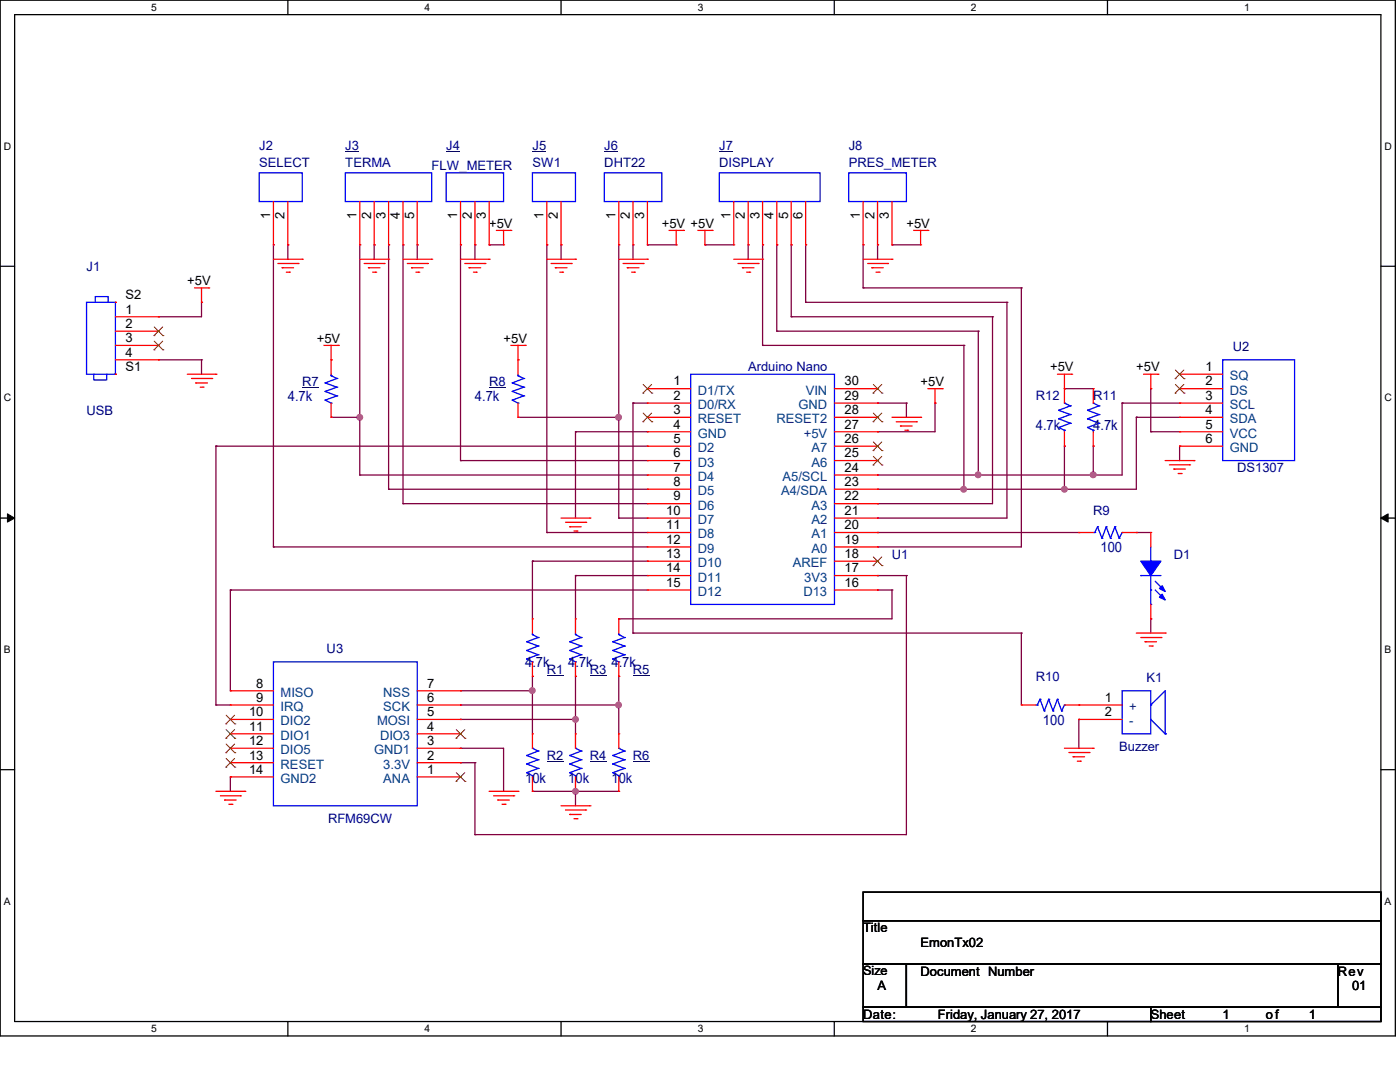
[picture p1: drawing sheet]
<svg xmlns="http://www.w3.org/2000/svg" width="279mm" height="216mm" viewBox="0 0 279 216" stroke-linecap="round" stroke-linejoin="round" font-family="sans-serif">
<path d="M0 0h278.5v206.7h-278.5zM2.9 2.9h272.7v200.9h-272.7z" fill="none" stroke="#000" stroke-width=".25"/>
<g fill="#fff">
<path d="M30.2 .3h1.1v2.3h-1.1z"/>
<path d="M30.2 204.1h1.1v2.3h-1.1z"/>
</g>
<path d="M57.4 0v2.9M57.4 203.8v2.9" fill="none" stroke="#000" stroke-width=".25"/>
<g fill="#fff">
<path d="M84.7 .3h1.1v2.3h-1.1z"/>
<path d="M84.7 204.1h1.1v2.3h-1.1z"/>
</g>
<path d="M112 0v2.9M112 203.8v2.9" fill="none" stroke="#000" stroke-width=".25"/>
<g fill="#fff">
<path d="M139.2 .3h1.1v2.3h-1.1z"/>
<path d="M139.2 204.1h1.1v2.3h-1.1z"/>
</g>
<path d="M166.5 0v2.9M166.5 203.8v2.9" fill="none" stroke="#000" stroke-width=".25"/>
<g fill="#fff">
<path d="M193.8 .3h1.1v2.3h-1.1z"/>
<path d="M193.8 204.1h1.1v2.3h-1.1z"/>
</g>
<path d="M221 0v2.9M221 203.8v2.9" fill="none" stroke="#000" stroke-width=".25"/>
<g fill="#fff">
<path d="M248.3 .3h1.1v2.3h-1.1z"/>
<path d="M248.3 204.1h1.1v2.3h-1.1z"/>
<path d="M.8 28h1.4v2.3h-1.4z"/>
<path d="M276.3 28h1.4v2.3h-1.4z"/>
<path d="M.8 78.2h1.4v2.3h-1.4z"/>
<path d="M276.3 78.2h1.4v2.3h-1.4z"/>
</g>
<path d="M0 53.1h2.9M275.6 53.1h2.9" fill="none" stroke="#000" stroke-width=".25"/>
<g fill="#fff">
<path d="M.8 128.5h1.3v2.2h-1.3z"/>
<path d="M276.3 128.5h1.3v2.2h-1.3z"/>
</g>
<path d="M0 103.4h2.9M275.6 103.4h2.9" fill="none" stroke="#000" stroke-width=".25"/>
<path d="M1.5 102.5l1.4 .9-1.4 .8zM275.6 103.4l1.4-.9v1.7z" fill="#000" stroke="#000" stroke-width=".2"/>
<g fill="#fff">
<path d="M.8 178.7h1.3v2.2h-1.3z"/>
<path d="M276.3 178.7h1.3v2.2h-1.3z"/>
</g>
<path d="M0 153.6h2.9M275.6 153.6h2.9M172.3 178h103.3v5.7h-103.3zM172.3 183.7h103.3v8.7h-103.3zM172.3 192.4h8.6v8.6h-8.6zM180.9 192.4h86.1v8.6h-86.1zM267 192.4h8.6v8.6h-8.6zM172.3 201h57.4v2.8h-57.4zM229.7 201h45.9v2.8h-45.9z" fill="none" stroke="#000" stroke-width=".25"/>
<g fill="none" stroke="#800040" stroke-width=".25">
<path d="M54.6 48.9h.1M54.6 48.9v60.2M57.4 48.9h.1M57.4 48.9v2.8M71.8 48.9h.1M71.8 48.9v45.9M74.7 48.9h.1M74.7 48.9v2.8M77.6 48.9h.1M77.6 48.9v48.7M80.4 48.9h.1M80.4 48.9v51.6"/>
<path d="M83.3 48.9h.1M83.3 48.9v2.8M91.9 48.9h.1M91.9 48.9v43M94.8 48.9h.1M94.8 48.9v2.8M97.6 48.9h.1M97.6 48.9h2.9M109.1 48.9h.1M109.1 48.9v57.4M112 48.9h.1M112 48.9v2.8"/>
<path d="M123.5 48.9h.1M123.5 48.9v54.5M126.3 48.9h.1M126.3 48.9v2.8M129.2 48.9h.1M129.2 48.9h5.8M140.7 48.9h.1M140.7 48.9h5.7M149.3 48.9h.1M149.3 48.9v2.8M152.2 48.9h.1M152.2 48.9v20"/>
<path d="M155 48.9h.1M155 48.9v17.2M157.9 48.9h.1M157.9 48.9v14.3M160.8 48.9h.1M160.8 48.9v11.4M172.3 48.9h.1M172.3 57.4h.1M172.3 48.9v8.5M172.3 57.4h31.5M175.1 48.9h.1M175.1 48.9v2.8"/>
<path d="M178 48.9h.1M178 48.9h5.7M203.8 57.4h.1M203.8 57.4v51.7h-28.7M31.6 63.2h.1M31.6 71.8h.1M31.6 71.8h8.6M40.2 60.3h.1M40.2 71.8h.1M40.2 60.3v2.9h-8.6M40.2 71.8v2.9M152.2 68.9h.1"/>
<path d="M152.2 68.9h40.2M155 66.1h.1M155 66.1h40.2M157.9 63.2h.1M157.9 63.2h40.2M160.8 60.3h.1M160.8 60.3h40.2M192.4 68.9h.1M192.4 68.9v28.7M195.2 66.1h.1M195.2 66.1v28.7M198.1 63.2h.1"/>
<path d="M198.1 63.2v37.3h-23M201 60.3h.1M201 60.3v43.1h-25.9M212.4 77.6h.1M212.4 77.6h5.8M229.7 77.6h.1M229.7 77.6v8.5M43.1 89h.1M43.1 89v51.7M43.1 89h86.1M66.1 83.3h.1M66.1 83.3h5.7"/>
<path d="M71.8 94.8h.1M71.8 83.3h.1M71.8 94.8h57.4M77.6 97.6h.1M77.6 97.6h51.6M91.9 91.9h.1M91.9 91.9h37.3M103.4 83.3h.1M103.4 83.3h20.1M114.9 86.1h.1M114.9 86.1v17.3M114.9 86.1h14.3"/>
<path d="M123.5 83.3h.1M126.3 80.4h.1M126.3 80.4h2.9M126.3 80.4v45.9M175.1 94.8h.1M175.1 80.4h.1M175.1 86.1h.1M175.1 97.6h.1M175.1 80.4h5.8M180.9 80.4h.1M180.9 80.4v2.9M186.6 80.4h.1"/>
<path d="M186.6 80.4v5.7h-11.5M192.4 97.6h.1M195.2 94.8h.1M212.4 89h.1M212.4 97.6h.1M212.4 89v8.6M218.2 89h.1M218.2 94.8h.1M218.2 89v5.8M223.9 80.4h.1M223.9 80.4v14.4h-48.8M223.9 80.4h11.5"/>
<path d="M226.8 83.3h.1M226.8 83.3v14.3h-51.7M226.8 83.3h8.6M229.7 86.1h.1M229.7 86.1h5.7M235.4 89h.1M235.4 89v2.9M46 117.7h.1M46 117.7v20.1M46 117.7h83.2M54.6 109.1h.1M54.6 109.1h74.6"/>
<path d="M80.4 100.5h.1M80.4 100.5h48.8M106.3 112h.1M106.3 112h22.9M106.3 112v11.5M109.1 106.3h.1M109.1 106.3h20.1M114.9 114.9h.1M114.9 114.9v8.6M114.9 114.9h14.3M123.5 103.4h.1M123.5 103.4h5.7"/>
<path d="M175.1 117.7h.1M175.1 114.9h.1M175.1 109.1h.1M175.1 106.3h.1M175.1 100.5h.1M175.1 103.4h.1M175.1 114.9h5.8M175.1 117.7h2.9M175.1 106.3h40.2M178 117.7h.1M178 117.7v5.8h-54.5M180.9 114.9h.1"/>
<path d="M180.9 114.9v51.6h-86.1M226.8 106.3h.1M226.8 106.3h2.9M91.9 137.8h.1M91.9 137.8h14.4M106.3 135h.1M106.3 137.8h.1M106.3 135v11.4M114.9 135h.1M114.9 135v11.4M123.5 123.5h.1M123.5 135h.1"/>
<path d="M123.5 135v11.4M126.3 126.3h.1M126.3 126.3h77.5M203.8 126.3h.1M203.8 126.3v14.4M229.7 123.5h.1M229.7 123.5v2.8M43.1 140.7h.1M43.1 140.7h2.9M46 155h.1M46 155v2.9M91.9 152.2h.1"/>
<path d="M91.9 140.7h.1M91.9 143.6h.1M91.9 149.3h.1M91.9 152.2h2.9M91.9 140.7h31.6M91.9 143.6h23M91.9 149.3h8.6v8.6M94.8 152.2h.1M94.8 152.2v14.3M100.5 157.9h.1M106.3 157.9h.1M106.3 157.9h17.2"/>
<path d="M114.9 157.9h.1M114.9 143.6h.1M114.9 157.9v2.9M123.5 140.7h.1M215.3 143.6h.1M215.3 143.6v5.7M94.8 166.5h.1"/>
</g>
<g fill="#f0f" stroke="#f0f" stroke-width=".25">
<circle cx="114.9" cy="157.9" r=".55"/>
<circle cx="106.2" cy="137.8" r=".55"/>
<circle cx="123.4" cy="140.7" r=".55"/>
<circle cx="114.9" cy="143.6" r=".55"/>
<circle cx="71.8" cy="83.3" r=".55"/>
<circle cx="212.4" cy="97.6" r=".55"/>
<circle cx="192.3" cy="97.6" r=".55"/>
<circle cx="218.2" cy="94.7" r=".56"/>
<circle cx="195.2" cy="94.7" r=".55"/>
<circle cx="123.4" cy="83.3" r=".55"/>
</g>
<g fill="none" stroke="#f00" stroke-width=".25">
<path d="M38.8 57.4h2.9M40.2 57.4v2.9M41.7 57.4h.1M54.6 48.9h.1M54.6 51.7h5.7M54.6 40.2v8.7M55.5 52.6h4M56.3 53.4h.1M56.3 53.4h2.3M57.1 54.3h.6M57.4 48.9h.1M57.4 40.2v8.7"/>
<path d="M57.7 54.3h.1M59.5 52.6h.1M60.3 51.7h.1M71.8 48.9h.1M71.8 51.7h5.8M71.8 40.2v8.7M72.7 52.6h4M73.5 53.4h.1M73.5 53.4h2.3M74.4 54.3h.6M74.7 48.9h.1M74.7 40.2v8.7"/>
<path d="M75 54.3h.1M76.7 52.6h.1M77.6 51.7h.1M77.6 48.9h.1M77.6 40.2v8.7M80.4 48.9h.1M80.4 51.7h5.7M80.4 40.2v8.7M81.3 52.6h4M82.1 53.4h.1M82.1 53.4h2.4M83 54.3h.6"/>
<path d="M83.3 48.9h.1M83.3 40.2v8.7M83.6 54.3h.1M85.3 52.6h.1M86.1 51.7h.1M91.9 48.9h.1M91.9 51.7h5.7M91.9 40.2v8.7M92.8 52.6h4M93.6 53.4h.1M93.6 53.4h2.3M94.5 54.3h.5"/>
<path d="M94.8 48.9h.1M94.8 40.2v8.7M95 54.3h.1M96.8 52.6h.1M97.6 51.7h.1M97.6 48.9h.1M97.6 40.2v8.7M99.1 46h2.8M100.5 48.9h.1M100.5 46v2.9M101.9 46h.1M109.1 48.9h.1"/>
<path d="M109.1 51.7h5.8M109.1 40.2v8.7M110 52.6h4M110.8 53.4h.1M110.8 53.4h2.4M111.7 54.3h.6M112 48.9h.1M112 40.2v8.7M112.3 54.3h.1M114 52.6h.1M114.9 51.7h.1M123.5 48.9h.1"/>
<path d="M123.5 51.7h5.7M123.5 40.2v8.7M124.3 52.6h4.1M125.2 53.4h.1M125.2 53.4h2.3M126.1 54.3h.5M126.3 48.9h.1M126.3 40.2v8.7M126.6 54.3h.1M128.4 52.6h.1M129.2 51.7h.1M129.2 48.9h.1"/>
<path d="M129.2 40.2v8.7M133.5 46h2.9M135 48.9h.1M135 46v2.9M136.4 46h.1M139.3 46h2.8M140.7 48.9h.1M140.7 46v2.9M142.1 46h.1M146.4 48.9h.1M146.4 51.7h5.8M146.4 40.2v8.7"/>
<path d="M147.3 52.6h4M148.2 53.4h.1M148.2 53.4h2.3M149 54.3h.6M149.3 48.9h.1M149.3 40.2v8.7M149.6 54.3h.1M151.3 52.6h.1M152.2 51.7h.1M152.2 48.9h.1M152.2 40.2v8.7M155 48.9h.1"/>
<path d="M155 40.2v8.7M157.9 48.9h.1M157.9 40.2v8.7M160.8 48.9h.1M160.8 40.2v8.7M172.3 48.9h.1M172.3 51.7h5.7M172.3 40.2v8.7M173.1 52.6h4M174 53.4h.1M174 53.4h2.3M174.8 54.3h.6"/>
<path d="M175.1 48.9h.1M175.1 40.2v8.7M175.4 54.3h.1M177.1 52.6h.1M178 51.7h.1M178 48.9h.1M178 40.2v8.7M182.3 46h2.9M183.7 48.9h.1M183.7 46v2.9M185.2 46h.1M23 74.7h.1"/>
<path d="M23 60.3h.1M23 68.9h8.6M23 63.2h8.6M23 66.1h8.6M23 71.8h8.6M31.6 63.2h.1M31.6 66.1h.1M31.6 68.9h.1M31.6 71.8h.1M37.4 74.7h5.7M38.2 75.5h4M39.1 76.4h.1"/>
<path d="M39.1 76.4h2.3M40 77.3h.5M40.2 60.3h.1M40.5 77.3h.1M42.2 75.5h.1M43.1 74.7h.1M64.6 68.9h2.9M66.1 71.8h.1M66.1 68.9v5.8M67.5 68.9h.1M101.9 68.9h2.9M103.4 71.8h.1"/>
<path d="M103.4 68.9v5.8M104.8 68.9h.1M129.2 77.6h.1M129.2 77.6h8.6M166.5 77.6h8.6M175.1 77.6h.1M185.2 77.6h2.8M186.6 77.6v2.8M188 77.6h.1M211 74.7h2.9M212.4 77.6h.1M212.4 74.7v5.7"/>
<path d="M213.9 74.7h.1M218.2 77.6h.1M218.2 77.6v2.8M228.2 74.7h2.9M229.7 77.6h.1M229.7 74.7v2.9M231.1 74.7h.1M235.4 74.7h.1M235.4 77.6h.1M235.4 74.7h8.6M235.4 77.6h8.6M66.1 83.3h.1"/>
<path d="M66.1 80.4v2.9M103.4 83.3h.1M103.4 80.4v2.9M129.2 80.4h.1M129.2 83.3h.1M129.2 86.1h.1M129.2 89h.1M129.2 91.9h.1M129.2 94.8h.1M129.2 97.6h.1M129.2 91.9h8.6M129.2 83.3h8.6"/>
<path d="M129.2 80.4h8.6M129.2 86.1h8.6M129.2 89h8.6M129.2 94.8h8.6M129.2 97.6h8.6M166.5 91.9h8.6M166.5 83.3h8.6M166.5 80.4h8.6M166.5 86.1h8.6M166.5 89h8.6M166.5 94.8h8.6M166.5 97.6h8.6"/>
<path d="M175.1 97.6h.1M175.1 94.8h.1M175.1 91.9h.1M175.1 89h.1M175.1 86.1h.1M175.1 83.3h.1M175.1 80.4h.1M178 83.3h5.7M178.9 84.2h4M179.7 85h.1M179.7 85h2.3M180.6 85.9h.5"/>
<path d="M181.1 85.9h.1M182.9 84.2h.1M183.7 83.3h.1M186.6 80.4h.1M212.4 89h.1M212.4 86.1v2.9M218.2 89h.1M218.2 86.1v2.9M232.5 91.9h5.8M233.4 92.8h4M234.3 93.6h.1M234.3 93.6h2.3"/>
<path d="M235.1 94.5h.6M235.4 80.4h.1M235.4 83.3h.1M235.4 86.1h.1M235.4 89h.1M235.4 83.3h8.6M235.4 80.4h8.6M235.4 86.1h8.6M235.4 89h8.6M235.7 94.5h.1M237.4 92.8h.1M238.3 91.9h.1"/>
<path d="M112 103.4h5.7M112.9 104.2h4M113.7 105.1h.1M113.7 105.1h2.3M114.6 106h.5M115.1 106h.1M116.9 104.2h.1M117.7 103.4h.1M129.2 100.5h.1M129.2 103.4h.1M129.2 106.3h.1M129.2 109.1h.1"/>
<path d="M129.2 112h.1M129.2 114.9h.1M129.2 117.7h.1M129.2 103.4h8.6M129.2 106.3h8.6M129.2 100.5h8.6M129.2 109.1h8.6M129.2 112h8.6M129.2 114.9h8.6M129.2 117.7h8.6M166.5 103.4h8.6M166.5 106.3h8.6"/>
<path d="M166.5 100.5h8.6M166.5 109.1h8.6M166.5 112h8.6M166.5 114.9h8.6M166.5 117.7h8.6M175.1 117.7h.1M175.1 114.9h.1M175.1 112h.1M175.1 109.1h.1M175.1 106.3h.1M175.1 103.4h.1M175.1 100.5h.1"/>
<path d="M215.3 106.3h.1M215.3 106.3h2.9M223.9 106.3h2.9M226.8 106.3h.1M229.7 106.3h.1M229.7 106.3v2.8M46 137.8h.1M46 137.8h8.6M83.3 137.8h8.6M91.9 137.8h.1M106.3 135h.1M106.3 123.5h.1"/>
<path d="M106.3 123.5v2.8M106.3 132.1v2.9M114.9 135h.1M114.9 123.5h.1M114.9 123.5v2.8M114.9 132.1v2.9M123.5 135h.1M123.5 123.5h.1M123.5 123.5v2.8M123.5 132.1v2.9M226.8 126.3h5.7M227.7 127.2h4"/>
<path d="M228.5 128.1h.1M228.5 128.1h2.3M229.4 128.9h.6M229.7 123.5h.1M229.7 120.6v2.9M230 128.9h.1M231.7 127.2h.1M232.5 126.3h.1M43.1 157.9h5.8M44 158.8h4M44.8 159.6h.1M44.8 159.6h2.3"/>
<path d="M46 140.7h.1M46 143.6h.1M46 146.4h.1M46 149.3h.1M46 152.2h.1M46 155h.1M46 149.3h8.6M46 155h8.6M46 152.2h8.6M46 146.4h8.6M46 143.6h8.6M46 140.7h8.6"/>
<path d="M48 158.8h.1M48.9 157.9h.1M83.3 149.3h8.6M83.3 155h8.6M83.3 152.2h8.6M83.3 146.4h8.6M83.3 143.6h8.6M83.3 140.7h8.6M91.9 155h.1M91.9 152.2h.1M91.9 149.3h.1M91.9 146.4h.1"/>
<path d="M91.9 143.6h.1M91.9 140.7h.1M97.6 157.9h5.8M98.5 158.8h4M99.4 159.6h.1M99.4 159.6h2.2M102.5 158.8h.1M103.4 157.9h.1M106.3 146.4h.1M106.3 157.9h.1M106.3 146.4v2.9M106.3 155v2.9"/>
<path d="M114.9 146.4h.1M114.9 157.9h.1M114.9 146.4v2.9M114.9 155v2.9M123.5 146.4h.1M123.5 157.9h.1M123.5 146.4v2.9M123.5 155v2.9M203.8 140.7h.1M203.8 140.7h2.9M212.4 149.3h5.8M212.4 140.7h11.5"/>
<path d="M213.3 150.2h4M214.2 151h.1M214.2 151h2.3M215 151.9h.6M215.3 140.7h.1M215.3 143.6h.1M215.3 143.6h8.6M215.6 151.9h.1M217.3 150.2h.1M218.2 149.3h.1M45.7 160.5h.6M46.3 160.5h.1"/>
<path d="M100.2 160.5h.6M100.8 160.5h.1M112 160.8h5.7M112.9 161.6h4M113.7 162.5h.1M113.7 162.5h2.3M114.6 163.4h.5M115.1 163.4h.1M116.9 161.6h.1M117.7 160.8h.1"/>
</g>
<g fill="none" stroke="#00f" stroke-width=".25">
<path d="M51.7 34.5h8.6v5.7h-8.6zM68.9 34.5h17.2v5.7h-17.2zM89 34.5h11.5v5.7h-11.5zM106.3 34.5h8.6v5.7h-8.6zM120.6 34.5h11.5v5.7h-11.5zM143.6 34.5h20.1v5.7h-20.1zM169.4 34.5h11.5v5.7h-11.5zM17.3 60.3h5.7v14.4h-5.7zM18.7 74.7v1.1h2.6v-1.1M19 60.3v-1.1h2.6v1.1M64.9 76.4h.1M64.9 78.1h.1"/>
<path d="M64.9 79.8h.1M64.9 76.4l2.3 .9M64.9 78.1l2.3 .9M64.9 79.8l1.2 .6M66.1 75h.1M66.1 75l1.1 .5M66.1 74.7v.3M67.2 75.5h.1M67.2 77.3h.1M67.2 79h.1M67.2 75.5l-2.3 .9M67.2 77.3l-2.3 .8"/>
<path d="M67.2 79l-2.3 .8M102.2 76.4h.1M102.2 78.1h.1M102.2 79.8h.1M102.2 76.4l2.3 .9M102.2 78.1l2.3 .9M102.2 79.8l1.2 .6M103.4 75h.1M103.4 75l1.1 .5M103.4 74.7v.3M104.5 75.5h.1M104.5 77.3h.1"/>
<path d="M104.5 79h.1M104.5 75.5l-2.3 .9M104.5 77.3l-2.3 .8M104.5 79l-2.3 .8M137.8 74.7h28.7v45.9h-28.7zM244 71.8h14.4v20.1h-14.4zM66.1 80.4h.1M103.4 80.4h.1M211.3 85.3h.1M211.3 83.6h.1M211.3 81.9h.1M211.3 85.3l1.1 .6"/>
<path d="M211.3 83.6l2.3 .9M211.3 81.9l2.3 .8M212.4 80.4h.1M212.4 85.9h.1M212.4 80.4l1.2 .6M212.4 85.9v.2M213.6 84.5h.1M213.6 82.7h.1M213.6 81h.1M213.6 84.5l-2.3 .8M213.6 82.7l-2.3 .9M213.6 81l-2.3 .9"/>
<path d="M217 85.3h.1M217 83.6h.1M217 81.9h.1M217 85.3l1.2 .6M217 83.6l2.3 .9M217 81.9l2.3 .8M218.2 80.4h.1M218.2 85.9h.1M218.2 80.4l1.1 .6M218.2 85.9v.2M219.3 84.5h.1M219.3 82.7h.1"/>
<path d="M219.3 81h.1M219.3 84.5l-2.3 .8M219.3 82.7l-2.3 .9M219.3 81l-2.3 .9M218.2 106.3h.3M218.5 106.3h.1M219 105.1h.1M219 105.1l-.5 1.2M219 105.1l.9 2.3M219.9 107.4h.1M220.8 105.1h.1M220.8 105.1l-.9 2.3"/>
<path d="M220.8 105.1l.8 2.3M221.6 107.4h.1M222.5 105.1h.1M222.5 105.1l-.9 2.3M222.5 105.1l.9 2.3M223.4 107.4h.1M223.9 106.3h.1M223.9 106.3l-.5 1.1M227.7 114.9h.1M227.7 114.9h4M229.7 117.7h.1M229.7 112h.1"/>
<path d="M229.7 109.1v2.9M229.7 114.9v5.7M230.5 117.7l1.2 1.2M230.5 116l1.2 1.1M231.7 118.9h.1M231.7 117.1h.1M54.6 132.1h28.7v28.7h-28.7zM105.1 128.1h.1M105.1 129.8h.1M105.1 131.5h.1M105.1 128.1l2.3 .8M105.1 129.8l2.3 .8"/>
<path d="M105.1 131.5l1.2 .6M106.3 132.1h.1M106.3 126.6h.1M106.3 126.3v.3M106.3 126.6l1.1 .6M107.4 127.2h.1M107.4 128.9h.1M107.4 130.6h.1M107.4 127.2l-2.3 .9M107.4 128.9l-2.3 .9M107.4 130.6l-2.3 .9M113.7 128.1h.1"/>
<path d="M113.7 129.8h.1M113.7 131.5h.1M113.7 128.1l2.3 .8M113.7 129.8l2.3 .8M113.7 131.5l1.2 .6M114.9 132.1h.1M114.9 126.6h.1M114.9 126.6l1.1 .6M114.9 126.3v.3M116 127.2h.1M116 128.9h.1M116 130.6h.1"/>
<path d="M116 127.2l-2.3 .9M116 128.9l-2.3 .9M116 130.6l-2.3 .9M122.3 128.1h.1M122.3 129.8h.1M122.3 131.5h.1M122.3 128.1l2.3 .8M122.3 129.8l2.3 .8M122.3 131.5l1.2 .6M123.5 132.1h.1M123.5 126.6h.1M123.5 126.3v.3"/>
<path d="M123.5 126.6l1.1 .6M124.6 127.2h.1M124.6 128.9h.1M124.6 130.6h.1M124.6 127.2l-2.3 .9M124.6 128.9l-2.3 .9M124.6 130.6l-2.3 .9M207.6 139.5h.1M207.6 139.5l-.6 1.2M207.6 139.5l.8 2.4M209.3 139.5h.1M209.3 139.5l-.9 2.4"/>
<path d="M209.3 139.5l.8 2.4M211 139.5h.1M211 139.5l-.9 2.4M211 139.5l.9 2.4M223.9 137.8h5.8v8.6h-5.8zM229.7 120.6h.1M105.1 154.2h.1M105.1 152.4h.1M105.1 150.7h.1M105.1 154.2l1.2 .6M105.1 152.4l2.3 .9M105.1 150.7l2.3 .9"/>
<path d="M106.3 149.3h.1M106.3 154.8h.1M106.3 149.3l1.1 .6M106.3 154.8v.2M107.4 153.3h.1M107.4 151.6h.1M107.4 149.9h.1M107.4 153.3l-2.3 .9M107.4 151.6l-2.3 .8M107.4 149.9l-2.3 .8M113.7 154.2h.1M113.7 152.4h.1"/>
<path d="M113.7 150.7h.1M113.7 154.2l1.2 .6M113.7 152.4l2.3 .9M113.7 150.7l2.3 .9M114.9 149.3h.1M114.9 154.8h.1M114.9 154.8v.2M114.9 149.3l1.1 .6M116 153.3h.1M116 151.6h.1M116 149.9h.1M116 153.3l-2.3 .9"/>
<path d="M116 151.6l-2.3 .8M116 149.9l-2.3 .8M122.3 154.2h.1M122.3 152.4h.1M122.3 150.7h.1M122.3 154.2l1.2 .6M122.3 152.4l2.3 .9M122.3 150.7l2.3 .9M123.5 149.3h.1M123.5 154.8h.1M123.5 149.3l1.1 .6M123.5 154.8v.2"/>
<path d="M124.6 153.3h.1M124.6 151.6h.1M124.6 149.9h.1M124.6 153.3l-2.3 .9M124.6 151.6l-2.3 .8M124.6 149.9l-2.3 .8M206.7 140.7h.3M207 140.7h.1M208.4 141.9h.1M210.1 141.9h.1M211.9 141.9h.1M212.4 140.7h.1"/>
<path d="M212.4 140.7l-.5 1.2M229.7 140.7h.1M229.7 140.7l2.8-2.9v8.6M229.7 143.6l2.8 2.8M232.5 146.4h.1"/>
</g>
<g fill="none" stroke="#000080" stroke-width=".2">
<path d="M68.9 30.3h2.8M89 30.3h2.8M106.3 30.3h2.7M120.6 30.3h2.8M143.6 30.3h2.7M60.3 77.3h3.3M97.6 77.3h3.3M109.1 134.7h3.3M117.7 134.7h3.3M126.3 134.7h3.3M109.1 152h3.3M117.7 152h3.3"/>
<path d="M126.3 152h3.3"/>
</g>
<g fill="none" stroke="#804000" stroke-width=".2">
<path d="M30.7 67h.1M30.7 69.8h.1M30.8 65.2l1.7 1.8M30.8 68.1l1.7 1.7M32.5 65.2l-1.8 1.8M32.5 68.1l-1.8 1.7M32.5 67h.1M32.5 69.8h.1M128.3 78.4h.1M128.4 76.7l1.7 1.7M130 76.7l-1.7 1.7M130.1 78.4h.1"/>
<path d="M174.2 78.4h.1M174.3 76.7l1.7 1.7M176 76.7l-1.8 1.7M176 78.4h.1M234.5 75.6h.1M234.5 78.4h.1M234.6 73.8l1.7 1.8M234.6 76.7l1.7 1.7M236.3 73.8l-1.8 1.8M236.3 76.7l-1.8 1.7M236.3 75.6h.1M236.3 78.4h.1"/>
<path d="M128.3 84.2h.1M128.4 82.4l1.7 1.8M130 82.4l-1.7 1.8M130.1 84.2h.1M174.2 92.8h.1M174.2 89.9h.1M174.2 84.2h.1M174.3 91.1l1.7 1.7M174.3 88.2l1.7 1.7M174.3 82.4l1.7 1.8M176 91.1l-1.8 1.7M176 88.2l-1.8 1.7"/>
<path d="M176 82.4l-1.8 1.8M176 92.8h.1M176 89.9h.1M176 84.2h.1M174.2 112.9h.1M174.3 111.1l1.7 1.8M176 111.1l-1.8 1.8M176 112.9h.1M45.1 144.4h.1M45.1 147.3h.1M45.1 150.2h.1M45.1 153.1h.1"/>
<path d="M45.1 142.7l1.8 1.7M45.1 145.6l1.8 1.7M45.1 148.5l1.8 1.7M45.1 151.3l1.8 1.8M46.8 142.7l-1.7 1.7M46.8 145.6l-1.7 1.7M46.8 148.5l-1.7 1.7M46.8 151.3l-1.7 1.8M46.9 144.4h.1M46.9 147.3h.1M46.9 150.2h.1M46.9 153.1h.1"/>
<path d="M91 155.9h.1M91 147.3h.1M91.1 154.2l1.7 1.7M91.1 145.6l1.7 1.7M92.8 154.2l-1.8 1.7M92.8 145.6l-1.8 1.7M92.8 155.9h.1M92.8 147.3h.1"/>
</g>
<g fill="#00f" stroke="#00f" stroke-width=".25">
<path d="M231.4 117.4l.5-.5 .6 1.1z" fill-rule="evenodd"/>
<path d="M231.9 118.6l.6 1.1-1.1-.5z" fill-rule="evenodd"/>
<path d="M227.7 112h4l-2 2.9z" fill-rule="evenodd"/>
</g>
<g font-size="2.8" fill="#000080">
<text x="57.4" y="80.1">4.7k</text>
<text x="94.8" y="80.1">4.7k</text>
<text x="206.7" y="85.8">4.7k</text>
<text x="218.2" y="85.8">4.7k</text>
<text x="219.6" y="110.2">100</text>
<text x="104.8" y="133.2">4.7k</text>
<text x="113.4" y="133.2">4.7k</text>
<text x="122" y="133.2">4.7k</text>
<text x="208.2" y="144.7">100</text>
<text x="104.8" y="156.2">10k</text>
<text x="113.4" y="156.2">10k</text>
<text x="122" y="156.2">10k</text>
</g>
<g font-size="2.6" fill="#000080">
<text x="51.7" y="29.9">J2</text>
<text x="68.9" y="29.9">J3</text>
<text x="89" y="29.9">J4</text>
<text x="106.3" y="29.9">J5</text>
<text x="120.6" y="29.9">J6</text>
<text x="143.6" y="29.9">J7</text>
<text x="169.4" y="29.9">J8</text>
<text x="51.7" y="33.4">SELECT</text>
<text x="68.9" y="33.4">TERMA</text>
<text x="86.1" y="34">FLW_METER</text>
<text x="106.3" y="33.4">SW1</text>
<text x="120.6" y="33.4">DHT22</text>
<text x="143.6" y="33.4">DISPLAY</text>
<text x="169.4" y="33.4">PRES_METER</text>
<text x="17.3" y="54.1">J1</text>
<text x="246" y="70.1">U2</text>
<text x="60.3" y="77">R7</text>
<text x="97.6" y="77">R8</text>
<text x="149.3" y="74.1">Arduino Nano</text>
<text x="17.3" y="82.8">USB</text>
<text x="206.7" y="79.9">R12</text>
<text x="218.2" y="79.9">R11</text>
<text x="246.9" y="94.2">DS1307</text>
<text x="218.2" y="102.8">R9</text>
<text x="178" y="111.5">U1</text>
<text x="234.3" y="111.5">D1</text>
<text x="65.2" y="130.4">U3</text>
<text x="109.1" y="134.4">R1</text>
<text x="117.7" y="134.4">R3</text>
<text x="126.3" y="134.4">R5</text>
<text x="206.7" y="135.8">R10</text>
<text x="228.8" y="136.1">K1</text>
<text x="223.3" y="149.9">Buzzer</text>
<text x="109.1" y="151.6">R2</text>
<text x="117.7" y="151.6">R4</text>
<text x="126.3" y="151.6">R6</text>
<text x="65.5" y="164.3">RFM69CW</text>
</g>
<g font-size="2.6">
<text x="53.9" y="43.6" transform="rotate(-90 53.9 43.6)">1</text>
<text x="56.8" y="43.6" transform="rotate(-90 56.8 43.6)">2</text>
<text x="71.2" y="43.6" transform="rotate(-90 71.2 43.6)">1</text>
<text x="74" y="43.6" transform="rotate(-90 74 43.6)">2</text>
<text x="76.9" y="43.6" transform="rotate(-90 76.9 43.6)">3</text>
<text x="79.8" y="43.6" transform="rotate(-90 79.8 43.6)">4</text>
<text x="82.6" y="43.6" transform="rotate(-90 82.6 43.6)">5</text>
<text x="91.3" y="43.6" transform="rotate(-90 91.3 43.6)">1</text>
<text x="94.1" y="43.6" transform="rotate(-90 94.1 43.6)">2</text>
<text x="97" y="43.6" transform="rotate(-90 97 43.6)">3</text>
<text x="97.6" y="45.4">+5V</text>
<text x="108.5" y="43.6" transform="rotate(-90 108.5 43.6)">1</text>
<text x="111.3" y="43.6" transform="rotate(-90 111.3 43.6)">2</text>
<text x="122.9" y="43.6" transform="rotate(-90 122.9 43.6)">1</text>
<text x="125.7" y="43.6" transform="rotate(-90 125.7 43.6)">2</text>
<text x="128.6" y="43.6" transform="rotate(-90 128.6 43.6)">3</text>
<text x="132.1" y="45.4">+5V +5V</text>
<text x="145.8" y="43.6" transform="rotate(-90 145.8 43.6)">1</text>
<text x="148.7" y="43.6" transform="rotate(-90 148.7 43.6)">2</text>
<text x="151.6" y="43.6" transform="rotate(-90 151.6 43.6)">3</text>
<text x="154.4" y="43.6" transform="rotate(-90 154.4 43.6)">4</text>
<text x="157.3" y="43.6" transform="rotate(-90 157.3 43.6)">5</text>
<text x="160.1" y="43.6" transform="rotate(-90 160.1 43.6)">6</text>
<text x="171.6" y="43.6" transform="rotate(-90 171.6 43.6)">1</text>
<text x="174.5" y="43.6" transform="rotate(-90 174.5 43.6)">2</text>
<text x="177.4" y="43.6" transform="rotate(-90 177.4 43.6)">3</text>
<text x="180.9" y="45.4">+5V</text>
<text x="25" y="59.7">S2</text>
<text x="37.4" y="56.9">+5V</text>
<text x="25" y="62.6">1</text>
<text x="25" y="65.4">2</text>
<text x="25" y="68.3">3</text>
<text x="25" y="71.2">4</text>
<text x="63.2" y="68.4">+5V</text>
<text x="100.5" y="68.4">+5V</text>
<text x="25" y="74">S1</text>
<text x="134.4" y="76.9">1</text>
<text x="168.5" y="76.9">30</text>
<text x="183.7" y="77">+5V</text>
<text x="209.6" y="74.1">+5V</text>
<text x="226.8" y="74.1">+5V</text>
<text x="240.6" y="74">1</text>
<text x="240.6" y="76.9">2</text>
<text x="134.4" y="79.8">2</text>
<text x="134.4" y="82.6">3</text>
<text x="168.5" y="82.6">28</text>
<text x="168.5" y="79.8">29</text>
<text x="240.6" y="79.8">3</text>
<text x="240.6" y="82.6">4</text>
<text x="134.4" y="85.5">4</text>
<text x="134.4" y="88.4">5</text>
<text x="168.5" y="88.4">26</text>
<text x="168.5" y="85.5">27</text>
<text x="240.6" y="85.5">5</text>
<text x="240.6" y="88.4">6</text>
<text x="134.4" y="91.3">6</text>
<text x="134.4" y="94.1">7</text>
<text x="168.5" y="94.1">24</text>
<text x="168.5" y="91.3">25</text>
<text x="134.4" y="97">8</text>
<text x="134.4" y="99.9">9</text>
<text x="168.5" y="99.9">22</text>
<text x="168.5" y="97">23</text>
<text x="133" y="102.7">10</text>
<text x="133" y="105.6">11</text>
<text x="168.5" y="105.6">20</text>
<text x="168.5" y="102.7">21</text>
<text x="133" y="108.5">12</text>
<text x="133" y="111.3">13</text>
<text x="168.5" y="111.3">18</text>
<text x="168.5" y="108.5">19</text>
<text x="133" y="114.2">14</text>
<text x="133" y="117.1">15</text>
<text x="168.5" y="117.1">16</text>
<text x="168.5" y="114.2">17</text>
<text x="51.1" y="137.2">8</text>
<text x="85.3" y="137.2">7</text>
<text x="49.7" y="142.9">10</text>
<text x="51.1" y="140">9</text>
<text x="85.3" y="142.9">5</text>
<text x="85.3" y="140">6</text>
<text x="220.5" y="140">1</text>
<text x="220.5" y="142.9">2</text>
<text x="49.7" y="145.8">11</text>
<text x="49.7" y="148.7">12</text>
<text x="85.3" y="148.7">3</text>
<text x="85.3" y="145.8">4</text>
<text x="49.7" y="151.6">13</text>
<text x="49.7" y="154.4">14</text>
<text x="85.3" y="154.4">1</text>
<text x="85.3" y="151.6">2</text>
<text x="172.3" y="186.1">Title</text>
<text x="183.7" y="188.9">EmonTx02</text>
<text x="175.1" y="197.6">A</text>
<text x="183.7" y="194.7">Document Number</text>
<text x="267" y="194.7">Rev</text>
<text x="269.8" y="197.6">01</text>
<text x="172.3" y="203.3">Date:</text>
<text x="187.2" y="203.3">Friday, January 27, 2017</text>
<text x="229.7" y="203.3">Sheet</text>
<text x="244" y="203.3">1</text>
<text x="252.6" y="203.3">of</text>
<text x="261.2" y="203.3">1</text>
</g>
<g font-size="2.6" fill="#004080">
<text x="245.4" y="75.9">SQ</text>
<text x="139.3" y="78.7">D1/TX</text>
<text x="139.3" y="81.6">D0/RX</text>
<text x="159.4" y="81.6">GND</text>
<text x="160.8" y="78.7">VIN</text>
<text x="245.4" y="78.7">DS</text>
<text x="245.4" y="81.6">SCL</text>
<text x="139.3" y="84.5">RESET</text>
<text x="139.3" y="87.3">GND</text>
<text x="155" y="84.5">RESET2</text>
<text x="160.4" y="87.3">+5V</text>
<text x="245.4" y="84.5">SDA</text>
<text x="245.4" y="87.3">VCC</text>
<text x="139.3" y="90.2">D2</text>
<text x="139.3" y="93.1">D3</text>
<text x="139.3" y="96">D4</text>
<text x="156.2" y="96">A5/SCL</text>
<text x="161.9" y="93.1">A6</text>
<text x="161.9" y="90.2">A7</text>
<text x="245.4" y="90.2">GND</text>
<text x="139.3" y="98.8">D5</text>
<text x="139.3" y="101.7">D6</text>
<text x="155.9" y="98.8">A4/SDA</text>
<text x="161.9" y="101.7">A3</text>
<text x="139.3" y="104.6">D7</text>
<text x="139.3" y="107.4">D8</text>
<text x="161.9" y="107.4">A1</text>
<text x="161.9" y="104.6">A2</text>
<text x="139.3" y="110.3">D9</text>
<text x="139.3" y="113.2">D10</text>
<text x="158.2" y="113.2">AREF</text>
<text x="161.9" y="110.3">A0</text>
<text x="139.3" y="116">D11</text>
<text x="139.3" y="118.9">D12</text>
<text x="160.4" y="118.9">D13</text>
<text x="160.5" y="116">3V3</text>
<text x="56" y="139">MISO</text>
<text x="56" y="141.9">IRQ</text>
<text x="76.5" y="141.9">SCK</text>
<text x="76.5" y="139">NSS</text>
<text x="225.4" y="141.9">+</text>
<text x="56" y="144.7">DIO2</text>
<text x="56" y="147.6">DIO1</text>
<text x="75.3" y="144.7">MOSI</text>
<text x="75.9" y="147.6">DIO3</text>
<text x="225.4" y="144.7">-</text>
<text x="56" y="150.5">DIO5</text>
<text x="56" y="153.4">RESET</text>
<text x="74.7" y="150.5">GND1</text>
<text x="76.5" y="153.4">3.3V</text>
<text x="56" y="156.2">GND2</text>
<text x="76.5" y="156.2">ANA</text>
</g>
<text font-size="2.5" x="172.3" y="194.6">Size</text>
<g font-size="2.1">
<text x="30.2" y="2.2">5</text>
<text x="84.7" y="2.2">4</text>
<text x="139.2" y="2.2">3</text>
<text x="193.8" y="2.2">2</text>
<text x="248.3" y="2.2">1</text>
<text x=".8" y="29.8">D</text>
<text x="276.3" y="29.8">D</text>
<text x=".8" y="80.1">C</text>
<text x="276.3" y="80.1">C</text>
<text x=".8" y="130.3">B</text>
<text x="276.3" y="130.3">B</text>
<text x=".8" y="180.5">A</text>
<text x="276.3" y="180.5">A</text>
<text x="30.2" y="206">5</text>
<text x="84.7" y="206">4</text>
<text x="139.2" y="206">3</text>
<text x="193.8" y="206">2</text>
<text x="248.3" y="206">1</text>
</g>
</svg>
